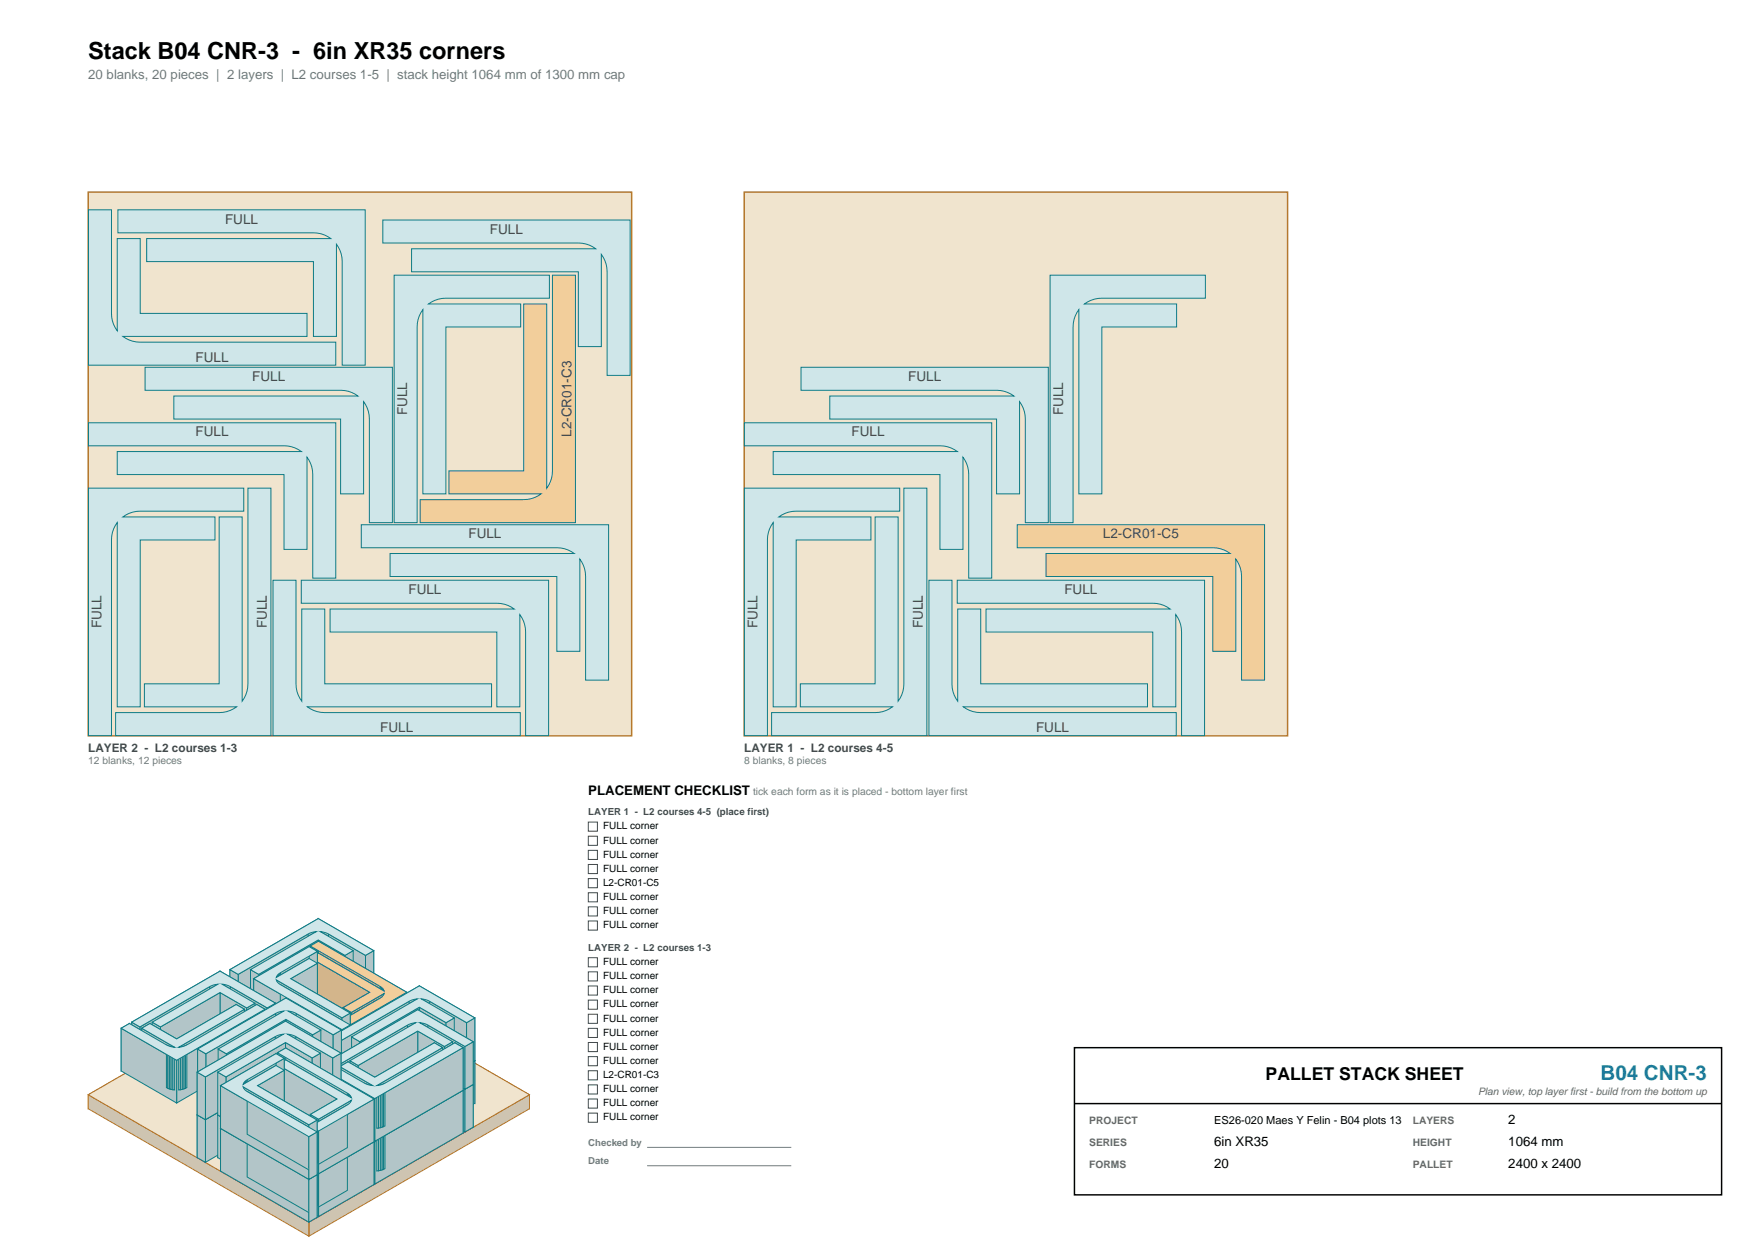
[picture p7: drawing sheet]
<svg xmlns="http://www.w3.org/2000/svg" width="420mm" height="297mm" viewBox="0 0 420 297" stroke-linecap="round" stroke-linejoin="round" font-family="sans-serif">
<path d="M21.2 46h130.3v130.4h-130.3z" fill-rule="evenodd" fill="#f0e4ce" stroke="#b4762b" stroke-width=".35"/>
<g fill="#cfe6e9" stroke="#0e7c86" stroke-width=".24">
<path d="M21.2 117h37.3v5.5h-24.9a6.8 6.8 0 0 0-4.1 1.4h22.1v5.5h-18v40h-5.5v-44.1a6.8 6.8 0 0 0-1.4 4.1v46.9h-5.5z" fill-rule="evenodd"/>
<path d="M52.6 123.9h5.5v44.2a6.8 6.8 0 0 0 1.4-4.1v-47h5.5v59.3h-37.3v-5.5h24.9a6.8 6.8 0 0 0 4.1-1.4h-22.1v-5.5h18z" fill-rule="evenodd"/>
<path d="M65.5 139.1h5.5v24.9a6.8 6.8 0 0 0 1.4 4.1v-22.1h5.5v17.9h40v5.5h-44.2a6.8 6.8 0 0 0 4.2 1.4h46.9v5.5h-59.3z" fill-rule="evenodd"/>
<path d="M72.3 139.1h59.3v37.2h-5.5v-24.8a6.8 6.8 0 0 0-1.4-4.2v22.1h-5.5v-17.9h-40v-5.5h44.1a6.8 6.8 0 0 0-4.1-1.4h-46.9z" fill-rule="evenodd"/>
<path d="M86.7 125.8h59.3v37.2h-5.5v-24.8a6.8 6.8 0 0 0-1.4-4.2v22.1h-5.5v-17.9h-40v-5.5h44.1a6.8 6.8 0 0 0-4.1-1.4h-46.9z" fill-rule="evenodd"/>
<path d="M21.2 101.3h59.3v37.3h-5.5v-24.9a6.8 6.8 0 0 0-1.4-4.1v22.1h-5.5v-17.9h-40v-5.6h44.2a6.8 6.8 0 0 0-4.1-1.3h-47z" fill-rule="evenodd"/>
<path d="M34.8 88h59.3v37.3h-5.5v-24.9a6.8 6.8 0 0 0-1.4-4.1v22.1h-5.5v-17.9h-40v-5.6h44.2a6.8 6.8 0 0 0-4.2-1.3h-46.9z" fill-rule="evenodd"/>
<path d="M94.5 66h37.3v5.5h-24.9a6.8 6.8 0 0 0-4.1 1.4h22.1v5.5h-17.9v40h-5.6v-44.2a6.8 6.8 0 0 0-1.3 4.1v47h-5.6z" fill-rule="evenodd"/>
</g>
<path d="M125.6 72.9h5.5v44.1a6.8 6.8 0 0 0 1.4-4.1v-46.9h5.5v59.3h-37.2v-5.5h24.8a6.8 6.8 0 0 0 4.2-1.4h-22.1v-5.5h17.9z" fill-rule="evenodd" fill="#f2ce9b" stroke="#0e7c86" stroke-width=".24"/>
<g fill="#cfe6e9" stroke="#0e7c86" stroke-width=".24">
<path d="M91.8 52.7h59.3v37.3h-5.5v-24.9a6.8 6.8 0 0 0-1.4-4.1v22.1h-5.5v-17.9h-40v-5.6h44.2a6.8 6.8 0 0 0-4.1-1.3h-47z" fill-rule="evenodd"/>
<path d="M21.2 50.3h5.5v24.9a6.8 6.8 0 0 0 1.4 4.1v-22.1h5.5v17.9h40v5.5h-44.1a6.8 6.8 0 0 0 4.1 1.4h46.9v5.5h-59.3z" fill-rule="evenodd"/>
<path d="M28.3 50.3h59.3v37.2h-5.5v-24.8a6.8 6.8 0 0 0-1.4-4.2v22.1h-5.5v-17.9h-40v-5.5h44.1a6.8 6.8 0 0 0-4.1-1.4h-46.9z" fill-rule="evenodd"/>
</g>
<path d="M178.5 46h130.3v130.4h-130.3z" fill-rule="evenodd" fill="#f0e4ce" stroke="#b4762b" stroke-width=".35"/>
<g fill="#cfe6e9" stroke="#0e7c86" stroke-width=".24">
<path d="M178.6 117h37.2v5.5h-24.9a6.8 6.8 0 0 0-4.1 1.4h22.1v5.5h-17.9v40h-5.5v-44.1a6.8 6.8 0 0 0-1.4 4.1v46.9h-5.5z" fill-rule="evenodd"/>
<path d="M209.9 123.9h5.5v44.2a6.8 6.8 0 0 0 1.4-4.1v-47h5.5v59.3h-37.2v-5.5h24.8a6.8 6.8 0 0 0 4.2-1.4h-22.1v-5.5h17.9z" fill-rule="evenodd"/>
<path d="M222.8 139.1h5.5v24.9a6.8 6.8 0 0 0 1.4 4.1v-22.1h5.5v17.9h40v5.5h-44.1a6.8 6.8 0 0 0 4.1 1.4h46.9v5.5h-59.3z" fill-rule="evenodd"/>
<path d="M229.6 139.1h59.3v37.2h-5.5v-24.8a6.8 6.8 0 0 0-1.4-4.2v22.1h-5.5v-17.9h-40v-5.5h44.2a6.8 6.8 0 0 0-4.1-1.4h-47z" fill-rule="evenodd"/>
</g>
<path d="M244 125.8h59.3v37.2h-5.5v-24.8a6.8 6.8 0 0 0-1.4-4.2v22.1h-5.5v-17.9h-40v-5.5h44.2a6.8 6.8 0 0 0-4.2-1.4h-46.9z" fill-rule="evenodd" fill="#f2ce9b" stroke="#0e7c86" stroke-width=".24"/>
<g fill="#cfe6e9" stroke="#0e7c86" stroke-width=".24">
<path d="M178.6 101.3h59.3v37.3h-5.5v-24.9a6.8 6.8 0 0 0-1.4-4.1v22.1h-5.5v-17.9h-40v-5.6h44.1a6.8 6.8 0 0 0-4.1-1.3h-46.9z" fill-rule="evenodd"/>
<path d="M192.1 88h59.4v37.3h-5.6v-24.9a6.8 6.8 0 0 0-1.3-4.1v22.1h-5.6v-17.9h-40v-5.6h44.2a6.8 6.8 0 0 0-4.1-1.3h-47z" fill-rule="evenodd"/>
<path d="M251.9 66h37.2v5.5h-24.8a6.8 6.8 0 0 0-4.2 1.4h22.1v5.5h-17.9v40h-5.5v-44.2a6.8 6.8 0 0 0-1.4 4.1v47h-5.5z" fill-rule="evenodd"/>
</g>
<g fill="#cec4b1" stroke="#b4762b" stroke-width=".24">
<path d="M74.1 231.9l52.9 30.5v3.4l-52.9-30.6z" fill-rule="evenodd"/>
<path d="M21.2 262.4l52.9-30.5v3.3l-52.9 30.6z" fill-rule="evenodd"/>
<path d="M74.1 293l52.9-30.6v3.4l-52.9 30.5z" fill-rule="evenodd"/>
<path d="M21.2 262.4l52.9 30.6v3.3l-52.9-30.5z" fill-rule="evenodd"/>
</g>
<path d="M21.2 262.4l52.9-30.5 52.9 30.5-52.9 30.6z" fill-rule="evenodd" fill="#f0e4ce" stroke="#b4762b" stroke-width=".24"/>
<g fill="#b2c5c8" stroke="#0e7c86" stroke-width=".24">
<path d="M74.2 237.2l1.9 1.1v10.2l-1.9-1.1z" fill-rule="evenodd"/>
<path d="M74.2 240l1.9 1.1v10.3l-1.9-1.2z" fill-rule="evenodd"/>
<path d="M67.2 243.4l8.9-5.1v10.2l-8.9 5.2z" fill-rule="evenodd"/>
<path d="M60.9 244.8l13.3-7.6v10.2l-13.3 7.7z" fill-rule="evenodd"/>
<path d="M66.3 244.6l7.9-4.6v10.2l-7.9 4.6z" fill-rule="evenodd"/>
<path d="M69.7 244.8l6.4-3.7v10.3l-6.4 3.7z" fill-rule="evenodd"/>
<path d="M66.9 243.6l.3-.2v10.3l-.3 .2z" fill-rule="evenodd"/>
<path d="M66.7 243.8l.2-.2v10.3l-.2 .2z" fill-rule="evenodd"/>
<path d="M66.7 243.8v10.3l-.2 .2v-10.2z" fill-rule="evenodd"/>
<path d="M66.5 244.1v10.2l-.2 .3v-10.3z" fill-rule="evenodd"/>
<path d="M66.3 244.3v10.5z" fill-rule="evenodd"/>
<path d="M66.3 245.1v10.5z" fill-rule="evenodd"/>
<path d="M66.3 245.4l.2 .2v10.2l-.2-.2z" fill-rule="evenodd"/>
<path d="M66.5 245.6l.2 .2v10.3l-.2-.3z" fill-rule="evenodd"/>
<path d="M66.7 245.8l.2 .3v10.2l-.2-.2z" fill-rule="evenodd"/>
<path d="M66.9 246.1l.3 .1v10.3l-.3-.2z" fill-rule="evenodd"/>
<path d="M69.7 244.8l14.3 8.3v10.2l-14.3-8.2z" fill-rule="evenodd"/>
<path d="M66.3 245.1l15.7 9.1v10.3l-15.7-9.1z" fill-rule="evenodd"/>
<path d="M60.9 244.8l21.1 12.3v10.2l-21.1-12.2z" fill-rule="evenodd"/>
<path d="M67.2 246.2l16.8 9.7v10.3l-16.8-9.7z" fill-rule="evenodd"/>
<path d="M82 254.2l2-1.1v10.2l-2 1.2z" fill-rule="evenodd"/>
<path d="M82 257.1l2-1.2v10.3l-2 1.1z" fill-rule="evenodd"/>
</g>
<path d="M60.9 244.8l13.3-7.6 1.9 1.1-8.9 5.1-.5 .4-.4 .8 7.9-4.6 1.9 1.1-6.4 3.7 14.3 8.3-2 1.1-15.7-9.1v.3l.9 .8 16.8 9.7-2 1.2z" fill-rule="evenodd" fill="#cfe6e9" stroke="#0e7c86" stroke-width=".24"/>
<g fill="#d0b185" stroke="#0e7c86" stroke-width=".24">
<path d="M99.7 249.7h.4v10.2l-.4 .1z" fill-rule="evenodd"/>
<path d="M101.1 249.7h.4v10.3l-.4-.1z" fill-rule="evenodd"/>
<path d="M99.3 249.8l.4-.1v10.3l-.4 .1z" fill-rule="evenodd"/>
<path d="M101.5 249.7l.4 .1v10.3l-.4-.1z" fill-rule="evenodd"/>
<path d="M98.9 249.9l.4-.1v10.3l-.4 .1z" fill-rule="evenodd"/>
<path d="M101.9 249.8l.4 .1v10.3l-.4-.1z" fill-rule="evenodd"/>
<path d="M98.5 250.1l.4-.2v10.3l-.4 .1z" fill-rule="evenodd"/>
<path d="M102.3 249.9l.4 .2v10.2l-.4-.1z" fill-rule="evenodd"/>
<path d="M98.1 250.3l.4-.2v10.2l-.4 .2z" fill-rule="evenodd"/>
<path d="M102.7 250.1l.3 .2v10.2l-.3-.2z" fill-rule="evenodd"/>
<path d="M100.6 246.6l13.3 7.6v10.3l-13.3-7.7z" fill-rule="evenodd"/>
<path d="M101.1 249.7l7.9 4.5v10.3l-7.9-4.6z" fill-rule="evenodd"/>
<path d="M79.4 258.8l21.2-12.2v10.2l-21.2 12.2z" fill-rule="evenodd"/>
<path d="M103 250.3l8.9 5.1v10.2l-8.9-5.1z" fill-rule="evenodd"/>
<path d="M100.6 251.7l6.4 3.7v10.2l-6.4-3.7z" fill-rule="evenodd"/>
<path d="M84.3 258.8l15.8-9.1v10.2l-15.8 9.1z" fill-rule="evenodd"/>
<path d="M107 255.4l2-1.2v10.3l-2 1.1z" fill-rule="evenodd"/>
<path d="M111.9 255.4l2-1.2v10.3l-2 1.1z" fill-rule="evenodd"/>
<path d="M81.4 259.9l16.7-9.6v10.2l-16.7 9.7z" fill-rule="evenodd"/>
<path d="M86.3 259.9l14.3-8.2v10.2l-14.3 8.3z" fill-rule="evenodd"/>
<path d="M84.3 258.8l2 1.1v10.3l-2-1.2z" fill-rule="evenodd"/>
<path d="M79.4 258.8l2 1.1v10.3l-2-1.2z" fill-rule="evenodd"/>
</g>
<path d="M79.4 258.8l21.2-12.2 13.3 7.6-2 1.2-8.9-5.1-1.9-.6 7.9 4.5-2 1.2-6.4-3.7-14.3 8.2-2-1.1 15.8-9.1h-.4l-1.6 .6-16.7 9.6z" fill-rule="evenodd" fill="#f2ce9b" stroke="#0e7c86" stroke-width=".24"/>
<g fill="#b2c5c8" stroke="#0e7c86" stroke-width=".24">
<path d="M67.7 252.6h.4v10.2l-.4 .1z" fill-rule="evenodd"/>
<path d="M69.1 252.6h.4v10.3l-.4-.1z" fill-rule="evenodd"/>
<path d="M67.3 252.7l.4-.1v10.3l-.4 .1z" fill-rule="evenodd"/>
<path d="M69.5 252.6l.4 .1v10.3l-.4-.1z" fill-rule="evenodd"/>
<path d="M66.9 252.8l.4-.1v10.3l-.4 .1z" fill-rule="evenodd"/>
<path d="M69.9 252.7l.4 .1v10.3l-.4-.1z" fill-rule="evenodd"/>
<path d="M66.5 253l.4-.2v10.3l-.4 .1z" fill-rule="evenodd"/>
<path d="M70.3 252.8l.4 .2v10.2l-.4-.1z" fill-rule="evenodd"/>
<path d="M66.1 253.2l.4-.2v10.2l-.4 .2z" fill-rule="evenodd"/>
<path d="M70.7 253l.3 .2v10.2l-.3-.2z" fill-rule="evenodd"/>
<path d="M68.6 249.5l13.3 7.7v10.2l-13.3-7.7z" fill-rule="evenodd"/>
<path d="M69.1 252.6l7.9 4.6v10.2l-7.9-4.6z" fill-rule="evenodd"/>
<path d="M47.4 261.7l21.2-12.2v10.2l-21.2 12.2z" fill-rule="evenodd"/>
<path d="M71 253.2l8.9 5.1v10.2l-8.9-5.1z" fill-rule="evenodd"/>
<path d="M68.6 254.6l6.4 3.7v10.2l-6.4-3.7z" fill-rule="evenodd"/>
<path d="M52.3 261.7l15.8-9.1v10.2l-15.8 9.1z" fill-rule="evenodd"/>
<path d="M75 258.3l2-1.1v10.2l-2 1.1z" fill-rule="evenodd"/>
<path d="M79.9 258.3l2-1.1v10.2l-2 1.1z" fill-rule="evenodd"/>
<path d="M49.4 262.8l16.7-9.6v10.2l-16.7 9.7z" fill-rule="evenodd"/>
<path d="M54.3 262.8l14.3-8.2v10.2l-14.3 8.3z" fill-rule="evenodd"/>
<path d="M52.3 261.7l2 1.1v10.3l-2-1.2z" fill-rule="evenodd"/>
<path d="M47.4 261.7l2 1.1v10.3l-2-1.2z" fill-rule="evenodd"/>
</g>
<path d="M47.4 261.7l21.2-12.2 13.3 7.7-2 1.1-8.9-5.1-1.9-.6 7.9 4.6-2 1.1-6.4-3.7-14.3 8.2-2-1.1 15.8-9.1h-.4l-1.6 .6-16.7 9.6z" fill-rule="evenodd" fill="#cfe6e9" stroke="#0e7c86" stroke-width=".24"/>
<g fill="#b2c5c8" stroke="#0e7c86" stroke-width=".24">
<path d="M99.3 255.4h.4v10.2l-.4 .1z" fill-rule="evenodd"/>
<path d="M100.7 255.4h.4v10.3l-.4-.1z" fill-rule="evenodd"/>
<path d="M98.9 255.5l.4-.1v10.3l-.4 .1z" fill-rule="evenodd"/>
<path d="M101.1 255.4l.4 .1v10.3l-.4-.1z" fill-rule="evenodd"/>
<path d="M98.5 255.6l.4-.1v10.3l-.4 .1z" fill-rule="evenodd"/>
<path d="M101.5 255.5l.4 .1v10.3l-.4-.1z" fill-rule="evenodd"/>
<path d="M98.1 255.8l.4-.2v10.3l-.4 .1z" fill-rule="evenodd"/>
<path d="M101.9 255.6l.4 .2v10.2l-.4-.1z" fill-rule="evenodd"/>
<path d="M97.8 256l.3-.2v10.2l-.3 .2z" fill-rule="evenodd"/>
<path d="M102.3 255.8l.3 .2v10.2l-.3-.2z" fill-rule="evenodd"/>
<path d="M100.2 252.3l13.3 7.7v10.2l-13.3-7.7z" fill-rule="evenodd"/>
<path d="M100.7 255.4l7.9 4.6v10.2l-7.9-4.6z" fill-rule="evenodd"/>
<path d="M79 264.5l21.2-12.2v10.2l-21.2 12.2z" fill-rule="evenodd"/>
<path d="M102.6 256l8.9 5.1v10.2l-8.9-5.1z" fill-rule="evenodd"/>
<path d="M100.2 257.4l6.4 3.7v10.2l-6.4-3.7z" fill-rule="evenodd"/>
<path d="M83.9 264.5l15.8-9.1v10.2l-15.8 9.1z" fill-rule="evenodd"/>
<path d="M106.6 261.1l2-1.1v10.2l-2 1.1z" fill-rule="evenodd"/>
<path d="M111.5 261.1l2-1.1v10.2l-2 1.1z" fill-rule="evenodd"/>
<path d="M81 265.6l16.8-9.6v10.2l-16.8 9.7z" fill-rule="evenodd"/>
<path d="M85.9 265.6l14.3-8.2v10.2l-14.3 8.3z" fill-rule="evenodd"/>
<path d="M83.9 264.5l2 1.1v10.3l-2-1.2z" fill-rule="evenodd"/>
<path d="M79 264.5l2 1.1v10.3l-2-1.2z" fill-rule="evenodd"/>
</g>
<path d="M79 264.5l21.2-12.2 13.3 7.7-2 1.1-8.9-5.1-1.9-.6 7.9 4.6-2 1.1-6.4-3.7-14.3 8.2-2-1.1 15.8-9.1h-.4l-1.5 .6-16.8 9.6z" fill-rule="evenodd" fill="#cfe6e9" stroke="#0e7c86" stroke-width=".24"/>
<g fill="#b2c5c8" stroke="#0e7c86" stroke-width=".24">
<path d="M104.2 260.2l1.9 1.2v10.2l-1.9-1.1z" fill-rule="evenodd"/>
<path d="M109.1 260.2l2 1.2v10.2l-2-1.1z" fill-rule="evenodd"/>
<path d="M89.9 268.5l14.3-8.3v10.3l-14.3 8.2z" fill-rule="evenodd"/>
<path d="M92.3 269.9l16.8-9.7v10.3l-16.8 9.6z" fill-rule="evenodd"/>
<path d="M81.5 265.9l2-1.1v10.2l-2 1.1z" fill-rule="evenodd"/>
<path d="M76.6 265.9l2-1.1v10.2l-2 1.1z" fill-rule="evenodd"/>
<path d="M90.4 270.5l15.7-9.1v10.2l-15.7 9.1z" fill-rule="evenodd"/>
<path d="M83.5 264.8l6.4 3.7v10.2l-6.4-3.7z" fill-rule="evenodd"/>
<path d="M78.6 264.8l8.8 5.1v10.2l-8.8-5.1z" fill-rule="evenodd"/>
<path d="M89.9 273.6l21.2-12.2v10.2l-21.2 12.2z" fill-rule="evenodd"/>
<path d="M81.5 265.9l7.9 4.6v10.2l-7.9-4.6z" fill-rule="evenodd"/>
<path d="M76.6 265.9l13.3 7.7v10.2l-13.3-7.7z" fill-rule="evenodd"/>
<path d="M87.4 269.9l.4 .2v10.2l-.4-.2z" fill-rule="evenodd"/>
<path d="M92 270.1l.3-.2v10.2l-.3 .2z" fill-rule="evenodd"/>
<path d="M87.8 270.1l.4 .1v10.3l-.4-.2z" fill-rule="evenodd"/>
<path d="M91.6 270.2l.4-.1v10.2l-.4 .2z" fill-rule="evenodd"/>
<path d="M88.2 270.2l.4 .1v10.3l-.4-.1z" fill-rule="evenodd"/>
<path d="M91.2 270.3l.4-.1v10.3l-.4 .1z" fill-rule="evenodd"/>
<path d="M88.6 270.3l.4 .1v10.3l-.4-.1z" fill-rule="evenodd"/>
<path d="M90.8 270.4l.4-.1v10.3l-.4 .1z" fill-rule="evenodd"/>
<path d="M89 270.4l.4 .1v10.2h-.4z" fill-rule="evenodd"/>
<path d="M90.4 270.5l.4-.1v10.3h-.4z" fill-rule="evenodd"/>
</g>
<path d="M76.6 265.9l2-1.1 8.8 5.1 2 .6-7.9-4.6 2-1.1 6.4 3.7 14.3-8.3 1.9 1.2-15.7 9.1 .4-.1 1.5-.5 16.8-9.7 2 1.2-21.2 12.2z" fill-rule="evenodd" fill="#cfe6e9" stroke="#0e7c86" stroke-width=".24"/>
<g fill="#b2c5c8" stroke="#0e7c86" stroke-width=".24">
<path d="M67.6 258.2l.4-.1v10.3h-.4z" fill-rule="evenodd"/>
<path d="M69 258.1l.4 .1v10.2h-.4z" fill-rule="evenodd"/>
<path d="M67.2 258.3l.4-.1v10.2l-.4 .1z" fill-rule="evenodd"/>
<path d="M69.4 258.2l.4 .1v10.2l-.4-.1z" fill-rule="evenodd"/>
<path d="M66.8 258.4l.4-.1v10.2l-.4 .1z" fill-rule="evenodd"/>
<path d="M69.8 258.3l.4 .1v10.2l-.4-.1z" fill-rule="evenodd"/>
<path d="M66.4 258.5l.4-.1v10.2l-.4 .2z" fill-rule="evenodd"/>
<path d="M70.2 258.4l.4 .1v10.3l-.4-.2z" fill-rule="evenodd"/>
<path d="M66 258.7l.4-.2v10.3l-.4 .1z" fill-rule="evenodd"/>
<path d="M70.6 258.5l.3 .2v10.2l-.3-.1z" fill-rule="evenodd"/>
<path d="M68.5 255l13.3 7.7v10.2l-13.3-7.6z" fill-rule="evenodd"/>
<path d="M69 258.1l7.9 4.6v10.2l-7.9-4.5z" fill-rule="evenodd"/>
<path d="M47.3 267.2l21.2-12.2v10.3l-21.2 12.2z" fill-rule="evenodd"/>
<path d="M70.9 258.7l8.9 5.1v10.3l-8.9-5.2z" fill-rule="evenodd"/>
<path d="M68.5 260.1l6.4 3.7v10.3l-6.4-3.7z" fill-rule="evenodd"/>
<path d="M52.2 267.2l15.8-9.1v10.3l-15.8 9.1z" fill-rule="evenodd"/>
<path d="M74.9 263.8l2-1.1v10.2l-2 1.2z" fill-rule="evenodd"/>
<path d="M79.8 263.8l2-1.1v10.2l-2 1.2z" fill-rule="evenodd"/>
<path d="M49.3 268.4l16.7-9.7v10.2l-16.7 9.7z" fill-rule="evenodd"/>
<path d="M54.2 268.4l14.3-8.3v10.3l-14.3 8.2z" fill-rule="evenodd"/>
<path d="M52.2 267.2l2 1.2v10.2l-2-1.1z" fill-rule="evenodd"/>
<path d="M47.3 267.2l2 1.2v10.2l-2-1.1z" fill-rule="evenodd"/>
</g>
<path d="M47.3 267.2l21.2-12.2 13.3 7.7-2 1.1-8.9-5.1-1.9-.6 7.9 4.6-2 1.1-6.4-3.7-14.3 8.3-2-1.2 15.8-9.1-.4 .1-1.6 .5-16.7 9.7z" fill-rule="evenodd" fill="#cfe6e9" stroke="#0e7c86" stroke-width=".24"/>
<g fill="#b2c5c8" stroke="#0e7c86" stroke-width=".24">
<path d="M66.6 262.6l1.9-1.1v10.2l-1.9 1.1z" fill-rule="evenodd"/>
<path d="M66.6 265.4l1.9-1.1v10.2l-1.9 1.2z" fill-rule="evenodd"/>
<path d="M66.6 262.6l16.7 9.7v10.2l-16.7-9.7z" fill-rule="evenodd"/>
<path d="M68.5 261.5l21.2 12.2v10.2l-21.2-12.2z" fill-rule="evenodd"/>
<path d="M68.5 264.3l15.8 9.1v10.2l-15.8-9.1z" fill-rule="evenodd"/>
<path d="M66.6 265.4l14.2 8.3v10.2l-14.2-8.2z" fill-rule="evenodd"/>
<path d="M83.3 272.3l.3 .2v10.2l-.3-.2z" fill-rule="evenodd"/>
<path d="M83.6 272.5l.3 .2v10.2l-.3-.2z" fill-rule="evenodd"/>
<path d="M83.9 272.7l.2 .2v10.3l-.2-.3z" fill-rule="evenodd"/>
<path d="M84.1 272.9l.1 .3v10.2l-.1-.2z" fill-rule="evenodd"/>
<path d="M84.2 273.2l.1 10.4z" fill-rule="evenodd"/>
<path d="M84.3 274l-.1 10.4z" fill-rule="evenodd"/>
<path d="M84.2 274.2v10.2l-.1 .3v-10.2z" fill-rule="evenodd"/>
<path d="M84.1 274.5v10.2l-.2 .2v-10.2z" fill-rule="evenodd"/>
<path d="M83.6 274.9l.3-.2v10.2l-.3 .2z" fill-rule="evenodd"/>
<path d="M83.3 275.1l.3-.2v10.2l-.3 .2z" fill-rule="evenodd"/>
<path d="M74.4 277.4l6.4-3.7v10.2l-6.4 3.7z" fill-rule="evenodd"/>
<path d="M76.4 278.5l7.9-4.5v10.2l-7.9 4.6z" fill-rule="evenodd"/>
<path d="M76.4 281.4l13.3-7.7v10.2l-13.3 7.7z" fill-rule="evenodd"/>
<path d="M74.4 280.2l8.9-5.1v10.2l-8.9 5.2z" fill-rule="evenodd"/>
<path d="M74.4 277.4l2 1.1v10.3l-2-1.2z" fill-rule="evenodd"/>
<path d="M74.4 280.2l2 1.2v10.2l-2-1.1z" fill-rule="evenodd"/>
</g>
<path d="M66.6 262.6l1.9-1.1 21.2 12.2-13.3 7.7-2-1.2 8.9-5.1 .6-.4 .4-.7-7.9 4.5-2-1.1 6.4-3.7-14.2-8.3 1.9-1.1 15.8 9.1-.1-.2-.9-.9z" fill-rule="evenodd" fill="#cfe6e9" stroke="#0e7c86" stroke-width=".24"/>
<g fill="#b2c5c8" stroke="#0e7c86" stroke-width=".24">
<path d="M66.2 262.8l2 1.1v10.3l-2-1.2z" fill-rule="evenodd"/>
<path d="M66.2 265.6l2 1.2v10.2l-2-1.1z" fill-rule="evenodd"/>
<path d="M59.3 269.1l8.9-5.2v10.3l-8.9 5.1z" fill-rule="evenodd"/>
<path d="M52.9 270.5l13.3-7.7v10.2l-13.3 7.7z" fill-rule="evenodd"/>
<path d="M58.3 270.2l7.9-4.6v10.3l-7.9 4.5z" fill-rule="evenodd"/>
<path d="M61.8 270.5l6.4-3.7v10.2l-6.4 3.7z" fill-rule="evenodd"/>
<path d="M59 269.3l.3-.2v10.2l-.3 .2z" fill-rule="evenodd"/>
<path d="M58.7 269.5l.3-.2v10.2l-.3 .2z" fill-rule="evenodd"/>
<path d="M58.7 269.5v10.2l-.2 .3v-10.3z" fill-rule="evenodd"/>
<path d="M58.5 269.7v10.3l-.1 .2v-10.2z" fill-rule="evenodd"/>
<path d="M58.4 270l-.1 10.4z" fill-rule="evenodd"/>
<path d="M58.3 270.8l.1 10.4z" fill-rule="evenodd"/>
<path d="M58.4 271l.1 .2v10.3l-.1-.3z" fill-rule="evenodd"/>
<path d="M58.5 271.2l.2 .3v10.2l-.2-.2z" fill-rule="evenodd"/>
<path d="M58.7 271.5l.3 .2v10.2l-.3-.2z" fill-rule="evenodd"/>
<path d="M59 271.7l.3 .2v10.2l-.3-.2z" fill-rule="evenodd"/>
<path d="M61.8 270.5l14.3 8.2v10.3l-14.3-8.3z" fill-rule="evenodd"/>
<path d="M58.3 270.8l15.8 9.1v10.2l-15.8-9.1z" fill-rule="evenodd"/>
<path d="M52.9 270.5l21.2 12.2v10.3l-21.2-12.3z" fill-rule="evenodd"/>
<path d="M59.3 271.9l16.8 9.7v10.2l-16.8-9.7z" fill-rule="evenodd"/>
<path d="M74.1 279.9l2-1.2v10.3l-2 1.1z" fill-rule="evenodd"/>
<path d="M74.1 282.7l2-1.1v10.2l-2 1.2z" fill-rule="evenodd"/>
</g>
<path d="M52.9 270.5l13.3-7.7 2 1.1-8.9 5.2-.6 .4-.4 .7 7.9-4.6 2 1.2-6.4 3.7 14.3 8.2-2 1.2-15.8-9.1 .1 .2 .9 .9 16.8 9.7-2 1.1z" fill-rule="evenodd" fill="#cfe6e9" stroke="#0e7c86" stroke-width=".24"/>
<g fill="#b2c5c8" stroke="#0e7c86" stroke-width=".24">
<path d="M75.4 223.4l.5-.1v10.3h-.5z" fill-rule="evenodd"/>
<path d="M76.8 223.3l.4 .1v10.2h-.4z" fill-rule="evenodd"/>
<path d="M75 223.5l.4-.1v10.2l-.4 .1z" fill-rule="evenodd"/>
<path d="M77.2 223.4l.5 .1v10.2l-.5-.1z" fill-rule="evenodd"/>
<path d="M74.6 223.6l.4-.1v10.2l-.4 .1z" fill-rule="evenodd"/>
<path d="M77.7 223.5l.4 .1v10.2l-.4-.1z" fill-rule="evenodd"/>
<path d="M74.2 223.7l.4-.1v10.2l-.4 .2z" fill-rule="evenodd"/>
<path d="M78.1 223.6l.4 .1v10.3l-.4-.2z" fill-rule="evenodd"/>
<path d="M73.9 223.9l.3-.2v10.3l-.3 .1z" fill-rule="evenodd"/>
<path d="M78.5 223.7l.3 .2v10.2l-.3-.1z" fill-rule="evenodd"/>
<path d="M76.3 220.2l13.3 7.7v10.2l-13.3-7.7z" fill-rule="evenodd"/>
<path d="M76.8 223.3l7.9 4.6v10.2l-7.9-4.5z" fill-rule="evenodd"/>
<path d="M55.2 232.4l21.1-12.2v10.2l-21.1 12.3z" fill-rule="evenodd"/>
<path d="M78.8 223.9l8.9 5.1v10.3l-8.9-5.2z" fill-rule="evenodd"/>
<path d="M76.3 225.3l6.4 3.7v10.3l-6.4-3.7z" fill-rule="evenodd"/>
<path d="M60.1 232.4l15.8-9.1v10.3l-15.8 9.1z" fill-rule="evenodd"/>
<path d="M82.7 229l2-1.1v10.2l-2 1.2z" fill-rule="evenodd"/>
<path d="M87.7 229l1.9-1.1v10.2l-1.9 1.2z" fill-rule="evenodd"/>
<path d="M57.1 233.6l16.8-9.7v10.2l-16.8 9.7z" fill-rule="evenodd"/>
<path d="M62.1 233.6l14.2-8.3v10.3l-14.2 8.2z" fill-rule="evenodd"/>
<path d="M60.1 232.4l2 1.2v10.2l-2-1.1z" fill-rule="evenodd"/>
<path d="M55.2 232.4l1.9 1.2v10.2l-1.9-1.1z" fill-rule="evenodd"/>
</g>
<path d="M55.2 232.4l21.1-12.2 13.3 7.7-1.9 1.1-8.9-5.1-2-.6 7.9 4.6-2 1.1-6.4-3.7-14.2 8.3-2-1.2 15.8-9.1-.5 .1-1.5 .5-16.8 9.7z" fill-rule="evenodd" fill="#cfe6e9" stroke="#0e7c86" stroke-width=".24"/>
<g fill="#d0b185" stroke="#0e7c86" stroke-width=".24">
<path d="M74.4 226.8l2-1.2v10.3l-2 1.1z" fill-rule="evenodd"/>
<path d="M74.4 229.6l2-1.1v10.2l-2 1.2z" fill-rule="evenodd"/>
<path d="M74.4 226.8l16.8 9.6v10.3l-16.8-9.7z" fill-rule="evenodd"/>
<path d="M76.4 225.6l21.2 12.3v10.2l-21.2-12.2z" fill-rule="evenodd"/>
<path d="M76.4 228.5l15.8 9.1v10.2l-15.8-9.1z" fill-rule="evenodd"/>
<path d="M74.4 229.6l14.3 8.3v10.2l-14.3-8.2z" fill-rule="evenodd"/>
<path d="M91.2 236.4l.3 .2v10.3l-.3-.2z" fill-rule="evenodd"/>
<path d="M91.5 236.6l.2 .3v10.2l-.2-.2z" fill-rule="evenodd"/>
<path d="M91.7 236.9l.2 .2v10.2l-.2-.2z" fill-rule="evenodd"/>
<path d="M91.9 237.1l.2 .2v10.3l-.2-.3z" fill-rule="evenodd"/>
<path d="M92.1 237.3l.1 10.5z" fill-rule="evenodd"/>
<path d="M92.2 238.1l-.1 10.5z" fill-rule="evenodd"/>
<path d="M92.1 238.4v10.2l-.2 .3v-10.3z" fill-rule="evenodd"/>
<path d="M91.9 238.6v10.3l-.2 .2v-10.2z" fill-rule="evenodd"/>
<path d="M91.5 239.1l.2-.2v10.2l-.2 .2z" fill-rule="evenodd"/>
<path d="M91.2 239.3l.3-.2v10.2l-.3 .2z" fill-rule="evenodd"/>
<path d="M82.3 241.6l6.4-3.7v10.2l-6.4 3.7z" fill-rule="evenodd"/>
<path d="M84.3 242.7l7.9-4.6v10.3l-7.9 4.5z" fill-rule="evenodd"/>
<path d="M84.3 245.5l13.3-7.6v10.2l-13.3 7.7z" fill-rule="evenodd"/>
<path d="M82.3 244.4l8.9-5.1v10.2l-8.9 5.1z" fill-rule="evenodd"/>
<path d="M82.3 241.6l2 1.1v10.2l-2-1.1z" fill-rule="evenodd"/>
<path d="M82.3 244.4l2 1.1v10.3l-2-1.2z" fill-rule="evenodd"/>
</g>
<path d="M74.4 226.8l2-1.2 21.2 12.3-13.3 7.6-2-1.1 8.9-5.1 .5-.4 .5-.8-7.9 4.6-2-1.1 6.4-3.7-14.3-8.3 2-1.1 15.8 9.1-.1-.3-.9-.9z" fill-rule="evenodd" fill="#f2ce9b" stroke="#0e7c86" stroke-width=".24"/>
<g fill="#b2c5c8" stroke="#0e7c86" stroke-width=".24">
<path d="M74.2 226.9l1.9 1.2v10.2l-1.9-1.1z" fill-rule="evenodd"/>
<path d="M74.2 229.8l1.9 1.1v10.2l-1.9-1.1z" fill-rule="evenodd"/>
<path d="M67.2 233.2l8.9-5.1v10.2l-8.9 5.1z" fill-rule="evenodd"/>
<path d="M60.9 234.6l13.3-7.7v10.3l-13.3 7.6z" fill-rule="evenodd"/>
<path d="M66.3 234.3l7.9-4.5v10.2l-7.9 4.6z" fill-rule="evenodd"/>
<path d="M69.7 234.6l6.4-3.7v10.2l-6.4 3.7z" fill-rule="evenodd"/>
<path d="M66.9 233.4l.3-.2v10.2l-.3 .2z" fill-rule="evenodd"/>
<path d="M66.7 233.6l.2-.2v10.2l-.2 .2z" fill-rule="evenodd"/>
<path d="M66.7 233.6v10.2l-.2 .3v-10.3z" fill-rule="evenodd"/>
<path d="M66.5 233.8v10.3l-.2 .2v-10.2z" fill-rule="evenodd"/>
<path d="M66.3 234.1v10.5z" fill-rule="evenodd"/>
<path d="M66.3 234.9v10.5z" fill-rule="evenodd"/>
<path d="M66.3 235.1l.2 .3v10.2l-.2-.2z" fill-rule="evenodd"/>
<path d="M66.5 235.4l.2 .2v10.2l-.2-.2z" fill-rule="evenodd"/>
<path d="M66.7 235.6l.2 .2v10.3l-.2-.3z" fill-rule="evenodd"/>
<path d="M66.9 235.8l.3 .2v10.2l-.3-.1z" fill-rule="evenodd"/>
<path d="M69.7 234.6l14.3 8.2v10.3l-14.3-8.3z" fill-rule="evenodd"/>
<path d="M66.3 234.9l15.7 9.1v10.2l-15.7-9.1z" fill-rule="evenodd"/>
<path d="M60.9 234.6l21.1 12.2v10.3l-21.1-12.3z" fill-rule="evenodd"/>
<path d="M67.2 236l16.8 9.7v10.2l-16.8-9.7z" fill-rule="evenodd"/>
<path d="M82 244l2-1.2v10.3l-2 1.1z" fill-rule="evenodd"/>
<path d="M82 246.8l2-1.1v10.2l-2 1.2z" fill-rule="evenodd"/>
</g>
<path d="M60.9 234.6l13.3-7.7 1.9 1.2-8.9 5.1-.5 .4-.4 .7 7.9-4.5 1.9 1.1-6.4 3.7 14.3 8.2-2 1.2-15.7-9.1v.2l.9 .9 16.8 9.7-2 1.1z" fill-rule="evenodd" fill="#cfe6e9" stroke="#0e7c86" stroke-width=".24"/>
<g fill="#b2c5c8" stroke="#0e7c86" stroke-width=".24">
<path d="M51.9 236l.4-.1v10.3h-.4z" fill-rule="evenodd"/>
<path d="M53.3 235.9l.4 .1v10.2h-.4z" fill-rule="evenodd"/>
<path d="M51.5 236.1l.4-.1v10.2l-.4 .1z" fill-rule="evenodd"/>
<path d="M53.7 236l.4 .1v10.2l-.4-.1z" fill-rule="evenodd"/>
<path d="M51 236.2l.5-.1v10.2l-.5 .1z" fill-rule="evenodd"/>
<path d="M54.1 236.1l.4 .1v10.2l-.4-.1z" fill-rule="evenodd"/>
<path d="M50.7 236.3l.3-.1v10.2l-.3 .2z" fill-rule="evenodd"/>
<path d="M54.5 236.2l.4 .1v10.3l-.4-.2z" fill-rule="evenodd"/>
<path d="M50.3 236.5l.4-.2v10.3l-.4 .1z" fill-rule="evenodd"/>
<path d="M54.9 236.3l.3 .2v10.2l-.3-.1z" fill-rule="evenodd"/>
<path d="M52.8 232.8l13.3 7.7v10.2l-13.3-7.7z" fill-rule="evenodd"/>
<path d="M53.3 235.9l7.8 4.6v10.2l-7.8-4.5z" fill-rule="evenodd"/>
<path d="M31.6 245l21.2-12.2v10.2l-21.2 12.3z" fill-rule="evenodd"/>
<path d="M55.2 236.5l8.9 5.1v10.3l-8.9-5.2z" fill-rule="evenodd"/>
<path d="M52.8 237.9l6.4 3.7v10.3l-6.4-3.7z" fill-rule="evenodd"/>
<path d="M36.5 245l15.8-9.1v10.3l-15.8 9.1z" fill-rule="evenodd"/>
<path d="M59.2 241.6l1.9-1.1v10.2l-1.9 1.2z" fill-rule="evenodd"/>
<path d="M64.1 241.6l2-1.1v10.2l-2 1.2z" fill-rule="evenodd"/>
<path d="M33.6 246.2l16.7-9.7v10.2l-16.7 9.7z" fill-rule="evenodd"/>
<path d="M38.5 246.2l14.3-8.3v10.3l-14.3 8.2z" fill-rule="evenodd"/>
<path d="M36.5 245l2 1.2v10.2l-2-1.1z" fill-rule="evenodd"/>
<path d="M31.6 245l2 1.2v10.2l-2-1.1z" fill-rule="evenodd"/>
</g>
<path d="M31.6 245l21.2-12.2 13.3 7.7-2 1.1-8.9-5.1-1.9-.6 7.8 4.6-1.9 1.1-6.4-3.7-14.3 8.3-2-1.2 15.8-9.1-.4 .1-1.6 .5-16.7 9.7z" fill-rule="evenodd" fill="#cfe6e9" stroke="#0e7c86" stroke-width=".24"/>
<g fill="#b2c5c8" stroke="#0e7c86" stroke-width=".24">
<path d="M56.7 240.8l1.9 1.1v10.3l-1.9-1.2z" fill-rule="evenodd"/>
<path d="M61.6 240.8l2 1.1v10.3l-2-1.2z" fill-rule="evenodd"/>
<path d="M42.4 249l14.3-8.2v10.2l-14.3 8.3z" fill-rule="evenodd"/>
<path d="M44.8 250.5l16.8-9.7v10.2l-16.8 9.7z" fill-rule="evenodd"/>
<path d="M34 246.5l2-1.2v10.3l-2 1.1z" fill-rule="evenodd"/>
<path d="M29.1 246.5l1.9-1.2v10.3l-1.9 1.1z" fill-rule="evenodd"/>
<path d="M42.9 251l15.7-9.1v10.3l-15.7 9.1z" fill-rule="evenodd"/>
<path d="M36 245.3l6.4 3.7v10.3l-6.4-3.7z" fill-rule="evenodd"/>
<path d="M31 245.3l8.9 5.2v10.2l-8.9-5.1z" fill-rule="evenodd"/>
<path d="M42.4 254.2l21.2-12.3v10.3l-21.2 12.2z" fill-rule="evenodd"/>
<path d="M34 246.5l7.9 4.5v10.3l-7.9-4.6z" fill-rule="evenodd"/>
<path d="M29.1 246.5l13.3 7.7v10.2l-13.3-7.7z" fill-rule="evenodd"/>
<path d="M39.9 250.5l.4 .1v10.3l-.4-.2z" fill-rule="evenodd"/>
<path d="M44.5 250.6l.3-.1v10.2l-.3 .2z" fill-rule="evenodd"/>
<path d="M40.3 250.6l.3 .2v10.2l-.3-.1z" fill-rule="evenodd"/>
<path d="M44.1 250.8l.4-.2v10.3l-.4 .1z" fill-rule="evenodd"/>
<path d="M40.6 250.8l.4 .1v10.2l-.4-.1z" fill-rule="evenodd"/>
<path d="M43.7 250.9l.4-.1v10.2l-.4 .1z" fill-rule="evenodd"/>
<path d="M41 250.9l.5 .1v10.2l-.5-.1z" fill-rule="evenodd"/>
<path d="M43.3 251l.4-.1v10.2l-.4 .1z" fill-rule="evenodd"/>
<path d="M41.5 251h.4v10.3l-.4-.1z" fill-rule="evenodd"/>
<path d="M42.9 251h.4v10.2l-.4 .1z" fill-rule="evenodd"/>
</g>
<path d="M29.1 246.5l1.9-1.2 8.9 5.2 2 .5-7.9-4.5 2-1.2 6.4 3.7 14.3-8.2 1.9 1.1-15.7 9.1h.4l1.5-.5 16.8-9.7 2 1.1-21.2 12.3z" fill-rule="evenodd" fill="#cfe6e9" stroke="#0e7c86" stroke-width=".24"/>
<g fill="#b2c5c8" stroke="#0e7c86" stroke-width=".24">
<path d="M99.7 239.5l.4-.1v10.3h-.4z" fill-rule="evenodd"/>
<path d="M101.1 239.4l.4 .1v10.2h-.4z" fill-rule="evenodd"/>
<path d="M99.3 239.6l.4-.1v10.2l-.4 .1z" fill-rule="evenodd"/>
<path d="M101.5 239.5l.4 .1v10.2l-.4-.1z" fill-rule="evenodd"/>
<path d="M98.9 239.7l.4-.1v10.2l-.4 .1z" fill-rule="evenodd"/>
<path d="M101.9 239.6l.4 .1v10.2l-.4-.1z" fill-rule="evenodd"/>
<path d="M98.5 239.8l.4-.1v10.2l-.4 .2z" fill-rule="evenodd"/>
<path d="M102.3 239.7l.4 .1v10.3l-.4-.2z" fill-rule="evenodd"/>
<path d="M98.1 240l.4-.2v10.3l-.4 .2z" fill-rule="evenodd"/>
<path d="M102.7 239.8l.3 .2v10.3l-.3-.2z" fill-rule="evenodd"/>
<path d="M100.6 236.3l13.3 7.7v10.2l-13.3-7.6z" fill-rule="evenodd"/>
<path d="M101.1 239.4l7.9 4.6v10.2l-7.9-4.5z" fill-rule="evenodd"/>
<path d="M79.4 248.6l21.2-12.3v10.3l-21.2 12.2z" fill-rule="evenodd"/>
<path d="M103 240l8.9 5.1v10.3l-8.9-5.1z" fill-rule="evenodd"/>
<path d="M100.6 241.4l6.4 3.7v10.3l-6.4-3.7z" fill-rule="evenodd"/>
<path d="M84.3 248.6l15.8-9.2v10.3l-15.8 9.1z" fill-rule="evenodd"/>
<path d="M107 245.1l2-1.1v10.2l-2 1.2z" fill-rule="evenodd"/>
<path d="M111.9 245.1l2-1.1v10.2l-2 1.2z" fill-rule="evenodd"/>
<path d="M81.4 249.7l16.7-9.7v10.3l-16.7 9.6z" fill-rule="evenodd"/>
<path d="M86.3 249.7l14.3-8.3v10.3l-14.3 8.2z" fill-rule="evenodd"/>
<path d="M84.3 248.6l2 1.1v10.2l-2-1.1z" fill-rule="evenodd"/>
<path d="M79.4 248.6l2 1.1v10.2l-2-1.1z" fill-rule="evenodd"/>
</g>
<path d="M79.4 248.6l21.2-12.3 13.3 7.7-2 1.1-8.9-5.1-1.9-.6 7.9 4.6-2 1.1-6.4-3.7-14.3 8.3-2-1.1 15.8-9.2-.4 .1-1.6 .5-16.7 9.7z" fill-rule="evenodd" fill="#cfe6e9" stroke="#0e7c86" stroke-width=".24"/>
<g fill="#b2c5c8" stroke="#0e7c86" stroke-width=".24">
<path d="M67.7 242.4h.4v10.2h-.4z" fill-rule="evenodd"/>
<path d="M69.1 242.4h.4v10.2h-.4z" fill-rule="evenodd"/>
<path d="M67.3 242.5l.4-.1v10.2l-.4 .1z" fill-rule="evenodd"/>
<path d="M69.5 242.4l.4 .1v10.2l-.4-.1z" fill-rule="evenodd"/>
<path d="M66.9 242.6l.4-.1v10.2l-.4 .1z" fill-rule="evenodd"/>
<path d="M69.9 242.5l.4 .1v10.2l-.4-.1z" fill-rule="evenodd"/>
<path d="M66.5 242.8l.4-.2v10.2l-.4 .2z" fill-rule="evenodd"/>
<path d="M70.3 242.6l.4 .2v10.2l-.4-.2z" fill-rule="evenodd"/>
<path d="M66.1 242.9l.4-.1v10.2l-.4 .2z" fill-rule="evenodd"/>
<path d="M70.7 242.8l.3 .1v10.3l-.3-.2z" fill-rule="evenodd"/>
<path d="M68.6 239.2l13.3 7.7v10.3l-13.3-7.7z" fill-rule="evenodd"/>
<path d="M69.1 242.4l7.9 4.5v10.3l-7.9-4.6z" fill-rule="evenodd"/>
<path d="M47.4 251.5l21.2-12.3v10.3l-21.2 12.2z" fill-rule="evenodd"/>
<path d="M71 242.9l8.9 5.2v10.2l-8.9-5.1z" fill-rule="evenodd"/>
<path d="M68.6 244.4l6.4 3.7v10.2l-6.4-3.7z" fill-rule="evenodd"/>
<path d="M52.3 251.5l15.8-9.1v10.2l-15.8 9.1z" fill-rule="evenodd"/>
<path d="M75 248.1l2-1.2v10.3l-2 1.1z" fill-rule="evenodd"/>
<path d="M79.9 248.1l2-1.2v10.3l-2 1.1z" fill-rule="evenodd"/>
<path d="M49.4 252.6l16.7-9.7v10.3l-16.7 9.6z" fill-rule="evenodd"/>
<path d="M54.3 252.6l14.3-8.2v10.2l-14.3 8.2z" fill-rule="evenodd"/>
<path d="M52.3 251.5l2 1.1v10.2l-2-1.1z" fill-rule="evenodd"/>
<path d="M47.4 251.5l2 1.1v10.2l-2-1.1z" fill-rule="evenodd"/>
</g>
<path d="M47.4 251.5l21.2-12.3 13.3 7.7-2 1.2-8.9-5.2-1.9-.5 7.9 4.5-2 1.2-6.4-3.7-14.3 8.2-2-1.1 15.8-9.1h-.4l-1.6 .5-16.7 9.7z" fill-rule="evenodd" fill="#cfe6e9" stroke="#0e7c86" stroke-width=".24"/>
<g fill="#b2c5c8" stroke="#0e7c86" stroke-width=".24">
<path d="M99.3 245.2h.4v10.2h-.4z" fill-rule="evenodd"/>
<path d="M100.7 245.2h.4v10.2h-.4z" fill-rule="evenodd"/>
<path d="M98.9 245.3l.4-.1v10.2l-.4 .1z" fill-rule="evenodd"/>
<path d="M101.1 245.2l.4 .1v10.2l-.4-.1z" fill-rule="evenodd"/>
<path d="M98.5 245.4l.4-.1v10.2l-.4 .1z" fill-rule="evenodd"/>
<path d="M101.5 245.3l.4 .1v10.2l-.4-.1z" fill-rule="evenodd"/>
<path d="M98.1 245.6l.4-.2v10.2l-.4 .2z" fill-rule="evenodd"/>
<path d="M101.9 245.4l.4 .2v10.2l-.4-.2z" fill-rule="evenodd"/>
<path d="M97.8 245.7l.3-.1v10.2l-.3 .2z" fill-rule="evenodd"/>
<path d="M102.3 245.6l.3 .1v10.3l-.3-.2z" fill-rule="evenodd"/>
<path d="M100.2 242l13.3 7.7v10.3l-13.3-7.7z" fill-rule="evenodd"/>
<path d="M100.7 245.2l7.9 4.5v10.3l-7.9-4.6z" fill-rule="evenodd"/>
<path d="M79 254.3l21.2-12.3v10.3l-21.2 12.2z" fill-rule="evenodd"/>
<path d="M102.6 245.7l8.9 5.2v10.2l-8.9-5.1z" fill-rule="evenodd"/>
<path d="M100.2 247.2l6.4 3.7v10.2l-6.4-3.7z" fill-rule="evenodd"/>
<path d="M83.9 254.3l15.8-9.1v10.2l-15.8 9.1z" fill-rule="evenodd"/>
<path d="M106.6 250.9l2-1.2v10.3l-2 1.1z" fill-rule="evenodd"/>
<path d="M111.5 250.9l2-1.2v10.3l-2 1.1z" fill-rule="evenodd"/>
<path d="M81 255.4l16.8-9.7v10.3l-16.8 9.6z" fill-rule="evenodd"/>
<path d="M85.9 255.4l14.3-8.2v10.2l-14.3 8.2z" fill-rule="evenodd"/>
<path d="M83.9 254.3l2 1.1v10.2l-2-1.1z" fill-rule="evenodd"/>
<path d="M79 254.3l2 1.1v10.2l-2-1.1z" fill-rule="evenodd"/>
</g>
<path d="M79 254.3l21.2-12.3 13.3 7.7-2 1.2-8.9-5.2-1.9-.5 7.9 4.5-2 1.2-6.4-3.7-14.3 8.2-2-1.1 15.8-9.1h-.4l-1.5 .5-16.8 9.7z" fill-rule="evenodd" fill="#cfe6e9" stroke="#0e7c86" stroke-width=".24"/>
<g fill="#b2c5c8" stroke="#0e7c86" stroke-width=".24">
<path d="M104.2 250l1.9 1.1v10.3l-1.9-1.2z" fill-rule="evenodd"/>
<path d="M109.1 250l2 1.1v10.3l-2-1.2z" fill-rule="evenodd"/>
<path d="M89.9 258.2l14.3-8.2v10.2l-14.3 8.3z" fill-rule="evenodd"/>
<path d="M92.3 259.7l16.8-9.7v10.2l-16.8 9.7z" fill-rule="evenodd"/>
<path d="M81.5 255.7l2-1.2v10.3l-2 1.1z" fill-rule="evenodd"/>
<path d="M76.6 255.7l2-1.2v10.3l-2 1.1z" fill-rule="evenodd"/>
<path d="M90.4 260.2l15.7-9.1v10.3l-15.7 9.1z" fill-rule="evenodd"/>
<path d="M83.5 254.5l6.4 3.7v10.3l-6.4-3.7z" fill-rule="evenodd"/>
<path d="M78.6 254.5l8.8 5.2v10.2l-8.8-5.1z" fill-rule="evenodd"/>
<path d="M89.9 263.3l21.2-12.2v10.3l-21.2 12.2z" fill-rule="evenodd"/>
<path d="M81.5 255.7l7.9 4.5v10.3l-7.9-4.6z" fill-rule="evenodd"/>
<path d="M76.6 255.7l13.3 7.6v10.3l-13.3-7.7z" fill-rule="evenodd"/>
<path d="M87.4 259.7l.4 .1v10.3l-.4-.2z" fill-rule="evenodd"/>
<path d="M92 259.8l.3-.1v10.2l-.3 .2z" fill-rule="evenodd"/>
<path d="M87.8 259.8l.4 .2v10.2l-.4-.1z" fill-rule="evenodd"/>
<path d="M91.6 260l.4-.2v10.3l-.4 .1z" fill-rule="evenodd"/>
<path d="M88.2 260l.4 .1v10.2l-.4-.1z" fill-rule="evenodd"/>
<path d="M91.2 260.1l.4-.1v10.2l-.4 .1z" fill-rule="evenodd"/>
<path d="M88.6 260.1l.4 .1v10.2l-.4-.1z" fill-rule="evenodd"/>
<path d="M90.8 260.2l.4-.1v10.2l-.4 .1z" fill-rule="evenodd"/>
<path d="M89 260.2h.4v10.3l-.4-.1z" fill-rule="evenodd"/>
<path d="M90.4 260.2h.4v10.2l-.4 .1z" fill-rule="evenodd"/>
</g>
<path d="M76.6 255.7l2-1.2 8.8 5.2 2 .5-7.9-4.5 2-1.2 6.4 3.7 14.3-8.2 1.9 1.1-15.7 9.1h.4l1.5-.5 16.8-9.7 2 1.1-21.2 12.2z" fill-rule="evenodd" fill="#cfe6e9" stroke="#0e7c86" stroke-width=".24"/>
<g fill="#b2c5c8" stroke="#0e7c86" stroke-width=".24">
<path d="M67.6 247.9h.4v10.2l-.4 .1z" fill-rule="evenodd"/>
<path d="M69 247.9l.4 .1v10.2l-.4-.1z" fill-rule="evenodd"/>
<path d="M67.2 248l.4-.1v10.3l-.4 .1z" fill-rule="evenodd"/>
<path d="M69.4 248h.4v10.3l-.4-.1z" fill-rule="evenodd"/>
<path d="M66.8 248.1l.4-.1v10.3l-.4 .1z" fill-rule="evenodd"/>
<path d="M69.8 248l.4 .2v10.2l-.4-.1z" fill-rule="evenodd"/>
<path d="M66.4 248.3l.4-.2v10.3l-.4 .1z" fill-rule="evenodd"/>
<path d="M70.2 248.2l.4 .1v10.2l-.4-.1z" fill-rule="evenodd"/>
<path d="M66 248.5l.4-.2v10.2l-.4 .2z" fill-rule="evenodd"/>
<path d="M70.6 248.3l.3 .2v10.2l-.3-.2z" fill-rule="evenodd"/>
<path d="M68.5 244.8l13.3 7.7v10.2l-13.3-7.7z" fill-rule="evenodd"/>
<path d="M69 247.9l7.9 4.6v10.2l-7.9-4.6z" fill-rule="evenodd"/>
<path d="M47.3 257l21.2-12.2v10.2l-21.2 12.2z" fill-rule="evenodd"/>
<path d="M70.9 248.5l8.9 5.1v10.2l-8.9-5.1z" fill-rule="evenodd"/>
<path d="M68.5 249.9l6.4 3.7v10.2l-6.4-3.7z" fill-rule="evenodd"/>
<path d="M52.2 257l15.8-9.1v10.2l-15.8 9.1z" fill-rule="evenodd"/>
<path d="M74.9 253.6l2-1.1v10.2l-2 1.1z" fill-rule="evenodd"/>
<path d="M79.8 253.6l2-1.1v10.2l-2 1.1z" fill-rule="evenodd"/>
<path d="M49.3 258.1l16.7-9.6v10.2l-16.7 9.7z" fill-rule="evenodd"/>
<path d="M54.2 258.1l14.3-8.2v10.2l-14.3 8.3z" fill-rule="evenodd"/>
<path d="M52.2 257l2 1.1v10.3l-2-1.2z" fill-rule="evenodd"/>
<path d="M47.3 257l2 1.1v10.3l-2-1.2z" fill-rule="evenodd"/>
</g>
<path d="M47.3 257l21.2-12.2 13.3 7.7-2 1.1-8.9-5.1-1.9-.6 7.9 4.6-2 1.1-6.4-3.7-14.3 8.2-2-1.1 15.8-9.1h-.4l-1.6 .6-16.7 9.6z" fill-rule="evenodd" fill="#cfe6e9" stroke="#0e7c86" stroke-width=".24"/>
<g fill="#b2c5c8" stroke="#0e7c86" stroke-width=".24">
<path d="M66.6 252.4l1.9-1.2v10.3l-1.9 1.1z" fill-rule="evenodd"/>
<path d="M66.6 255.2l1.9-1.1v10.2l-1.9 1.1z" fill-rule="evenodd"/>
<path d="M66.6 252.4l16.7 9.6v10.3l-16.7-9.7z" fill-rule="evenodd"/>
<path d="M68.5 251.2l21.2 12.2v10.3l-21.2-12.2z" fill-rule="evenodd"/>
<path d="M68.5 254.1l15.8 9.1v10.2l-15.8-9.1z" fill-rule="evenodd"/>
<path d="M66.6 255.2l14.2 8.2v10.3l-14.2-8.3z" fill-rule="evenodd"/>
<path d="M83.3 262l.3 .2v10.3l-.3-.2z" fill-rule="evenodd"/>
<path d="M83.6 262.2l.3 .2v10.3l-.3-.2z" fill-rule="evenodd"/>
<path d="M83.9 262.4l.2 .3v10.2l-.2-.2z" fill-rule="evenodd"/>
<path d="M84.1 262.7l.1 .2v10.3l-.1-.3z" fill-rule="evenodd"/>
<path d="M84.2 262.9l.1 10.5z" fill-rule="evenodd"/>
<path d="M84.3 263.7l-.1 10.5z" fill-rule="evenodd"/>
<path d="M84.2 264v10.2l-.1 .3v-10.3z" fill-rule="evenodd"/>
<path d="M84.1 264.2v10.3l-.2 .2v-10.3z" fill-rule="evenodd"/>
<path d="M83.6 264.7l.3-.3v10.3l-.3 .2z" fill-rule="evenodd"/>
<path d="M83.3 264.9l.3-.2v10.2l-.3 .2z" fill-rule="evenodd"/>
<path d="M74.4 267.1l6.4-3.7v10.3l-6.4 3.7z" fill-rule="evenodd"/>
<path d="M76.4 268.3l7.9-4.6v10.3l-7.9 4.5z" fill-rule="evenodd"/>
<path d="M76.4 271.1l13.3-7.7v10.3l-13.3 7.7z" fill-rule="evenodd"/>
<path d="M74.4 270l8.9-5.1v10.2l-8.9 5.1z" fill-rule="evenodd"/>
<path d="M74.4 267.1l2 1.2v10.2l-2-1.1z" fill-rule="evenodd"/>
<path d="M74.4 270l2 1.1v10.3l-2-1.2z" fill-rule="evenodd"/>
</g>
<path d="M66.6 252.4l1.9-1.2 21.2 12.2-13.3 7.7-2-1.1 8.9-5.1 .6-.5 .4-.7-7.9 4.6-2-1.2 6.4-3.7-14.2-8.2 1.9-1.1 15.8 9.1-.1-.3-.9-.9z" fill-rule="evenodd" fill="#cfe6e9" stroke="#0e7c86" stroke-width=".24"/>
<g fill="#b2c5c8" stroke="#0e7c86" stroke-width=".24">
<path d="M66.2 252.6l2 1.1v10.2l-2-1.1z" fill-rule="evenodd"/>
<path d="M66.2 255.4l2 1.1v10.3l-2-1.2z" fill-rule="evenodd"/>
<path d="M59.3 258.8l8.9-5.1v10.2l-8.9 5.2z" fill-rule="evenodd"/>
<path d="M52.9 260.2l13.3-7.6v10.2l-13.3 7.7z" fill-rule="evenodd"/>
<path d="M58.3 260l7.9-4.6v10.2l-7.9 4.6z" fill-rule="evenodd"/>
<path d="M61.8 260.2l6.4-3.7v10.3l-6.4 3.7z" fill-rule="evenodd"/>
<path d="M59 259l.3-.2v10.3l-.3 .2z" fill-rule="evenodd"/>
<path d="M58.7 259.2l.3-.2v10.3l-.3 .2z" fill-rule="evenodd"/>
<path d="M58.7 259.2v10.3l-.2 .2v-10.2z" fill-rule="evenodd"/>
<path d="M58.5 259.5v10.2l-.1 .3v-10.3z" fill-rule="evenodd"/>
<path d="M58.4 259.7l-.1 10.5z" fill-rule="evenodd"/>
<path d="M58.3 260.5l.1 10.5z" fill-rule="evenodd"/>
<path d="M58.4 260.8l.1 .2v10.2l-.1-.2z" fill-rule="evenodd"/>
<path d="M58.5 261l.2 .2v10.3l-.2-.3z" fill-rule="evenodd"/>
<path d="M58.7 261.2l.3 .3v10.2l-.3-.2z" fill-rule="evenodd"/>
<path d="M59 261.5l.3 .2v10.2l-.3-.2z" fill-rule="evenodd"/>
<path d="M61.8 260.2l14.3 8.3v10.2l-14.3-8.2z" fill-rule="evenodd"/>
<path d="M58.3 260.5l15.8 9.1v10.3l-15.8-9.1z" fill-rule="evenodd"/>
<path d="M52.9 260.2l21.2 12.3v10.2l-21.2-12.2z" fill-rule="evenodd"/>
<path d="M59.3 261.7l16.8 9.6v10.3l-16.8-9.7z" fill-rule="evenodd"/>
<path d="M74.1 269.6l2-1.1v10.2l-2 1.2z" fill-rule="evenodd"/>
<path d="M74.1 272.5l2-1.2v10.3l-2 1.1z" fill-rule="evenodd"/>
</g>
<path d="M52.9 260.2l13.3-7.6 2 1.1-8.9 5.1-.6 .4-.4 .8 7.9-4.6 2 1.1-6.4 3.7 14.3 8.3-2 1.1-15.8-9.1 .1 .3 .9 .9 16.8 9.6-2 1.2z" fill-rule="evenodd" fill="#cfe6e9" stroke="#0e7c86" stroke-width=".24"/>
<g fill="none" stroke="#3d4c50" stroke-width=".24">
<path d="M141.1 197.1h2.2v2.1h-2.2zM141.1 200.4h2.2v2.2h-2.2zM141.1 203.8h2.2v2.2h-2.2zM141.1 207.2h2.2v2.2h-2.2zM141.1 210.6h2.2v2.2h-2.2zM141.1 214h2.2v2.2h-2.2zM141.1 217.4h2.2v2.2h-2.2zM141.1 220.8h2.2v2.2h-2.2zM141.1 229.6h2.2v2.2h-2.2zM141.1 233h2.2v2.1h-2.2zM141.1 236.3h2.2v2.2h-2.2zM141.1 239.7h2.2v2.2h-2.2z"/>
<path d="M141.1 243.1h2.2v2.2h-2.2zM141.1 246.5h2.2v2.2h-2.2zM141.1 249.9h2.2v2.2h-2.2zM141.1 253.3h2.2v2.2h-2.2zM141.1 256.7h2.2v2.2h-2.2zM141.1 260.1h2.2v2.1h-2.2zM141.1 263.4h2.2v2.2h-2.2zM141.1 266.8h2.2v2.2h-2.2z"/>
</g>
<path d="M155.2 275h34.6M155.2 279.4h34.6" fill="none" stroke="#6b7c81" stroke-width=".24"/>
<path d="M257.7 251.1h155.2v35.3h-155.2z" fill-rule="evenodd" fill="#fff" stroke="#000" stroke-width=".35"/>
<path d="M257.7 264.5h155.2" fill="none" stroke="#000" stroke-width=".35"/>
<text font-size="5.6" x="21.2" y="14.1">Stack B04 CNR-3 - 6in XR35 corners</text>
<text font-size="4.9" fill="#1976d2" x="383.9" y="258.9">B04 CNR-3</text>
<text font-size="4.2" x="303.6" y="258.9">PALLET STACK SHEET</text>
<text font-size="3.2" fill="#6b7c81" x="21.2" y="19.1">20 blanks, 20 pieces | 2 layers | L2 courses 1-5 | stack height 1064 mm of 1300 mm cap</text>
<g font-size="3.2" fill="#3d4c50">
<text x="54" y="53.6">FULL</text>
<text x="117.5" y="56">FULL</text>
<text x="46.9" y="86.8">FULL</text>
<text x="60.5" y="91.3">FULL</text>
<text x="217.8" y="91.3">FULL</text>
<text x="97.6" y="99.6" transform="rotate(-90 97.6 99.6)">FULL</text>
<text x="255" y="99.6" transform="rotate(-90 255 99.6)">FULL</text>
<text x="46.9" y="104.6">FULL</text>
<text x="137.1" y="104.7" transform="rotate(-90 137.1 104.7)">L2-CR01-C3</text>
<text x="204.3" y="104.6">FULL</text>
<text x="112.4" y="129.1">FULL</text>
<text x="264.6" y="129.1">L2-CR01-C5</text>
<text x="98" y="142.4">FULL</text>
<text x="255.3" y="142.4">FULL</text>
<text x="24.3" y="150.6" transform="rotate(-90 24.3 150.6)">FULL</text>
<text x="64" y="150.6" transform="rotate(-90 64 150.6)">FULL</text>
<text x="181.7" y="150.6" transform="rotate(-90 181.7 150.6)">FULL</text>
<text x="221.4" y="150.6" transform="rotate(-90 221.4 150.6)">FULL</text>
<text x="91.2" y="175.6">FULL</text>
<text x="248.5" y="175.6">FULL</text>
</g>
<g font-size="3.2">
<text x="141.1" y="190.5">PLACEMENT CHECKLIST</text>
<text x="361.8" y="269.5">2</text>
<text x="291.2" y="274.8">6in XR35</text>
<text x="361.8" y="274.8">1064 mm</text>
<text x="291.2" y="280.1">20</text>
<text x="361.8" y="280.1">2400 x 2400</text>
</g>
<g font-size="2.8" fill="#3d4c50">
<text x="21.2" y="180.3">LAYER 2 - L2 courses 1-3</text>
<text x="178.5" y="180.3">LAYER 1 - L2 courses 4-5</text>
</g>
<text font-size="2.6" x="291.2" y="269.5">ES26-020 Maes Y Felin - B04 plots 13</text>
<g font-size="2.5" fill="#6b7c81">
<text x="21.2" y="183.1">12 blanks, 12 pieces</text>
<text x="178.5" y="183.1">8 blanks, 8 pieces</text>
<text x="180.6" y="190.5">tick each form as it is placed - bottom layer first</text>
</g>
<g font-size="2.5" fill="#666">
<text x="354.5" y="262.4">Plan view, top layer first - build from the bottom up</text>
<text x="261.3" y="269.5">PROJECT</text>
<text x="338.9" y="269.5">LAYERS</text>
<text x="261.3" y="274.8">SERIES</text>
<text x="338.9" y="274.8">HEIGHT</text>
<text x="261.3" y="280.1">FORMS</text>
<text x="338.9" y="280.1">PALLET</text>
</g>
<g font-size="2.4">
<text x="144.6" y="198.8">FULL corner</text>
<text x="144.6" y="202.2">FULL corner</text>
<text x="144.6" y="205.6">FULL corner</text>
<text x="144.6" y="209">FULL corner</text>
<text x="144.6" y="212.4">L2-CR01-C5</text>
<text x="144.6" y="215.8">FULL corner</text>
<text x="144.6" y="219.1">FULL corner</text>
<text x="144.6" y="222.5">FULL corner</text>
<text x="144.6" y="231.3">FULL corner</text>
<text x="144.6" y="234.7">FULL corner</text>
<text x="144.6" y="238.1">FULL corner</text>
<text x="144.6" y="241.5">FULL corner</text>
<text x="144.6" y="244.9">FULL corner</text>
<text x="144.6" y="248.3">FULL corner</text>
<text x="144.6" y="251.7">FULL corner</text>
<text x="144.6" y="255">FULL corner</text>
<text x="144.6" y="258.4">L2-CR01-C3</text>
<text x="144.6" y="261.8">FULL corner</text>
<text x="144.6" y="265.2">FULL corner</text>
<text x="144.6" y="268.6">FULL corner</text>
</g>
<g font-size="2.3" fill="#3d4c50">
<text x="141.1" y="195.4">LAYER 1 - L2 courses 4-5 (place first)</text>
<text x="141.1" y="228">LAYER 2 - L2 courses 1-3</text>
</g>
<g font-size="2.3" fill="#6b7c81">
<text x="141.1" y="274.7">Checked by</text>
<text x="141.1" y="279.1">Date</text>
</g>
</svg>
